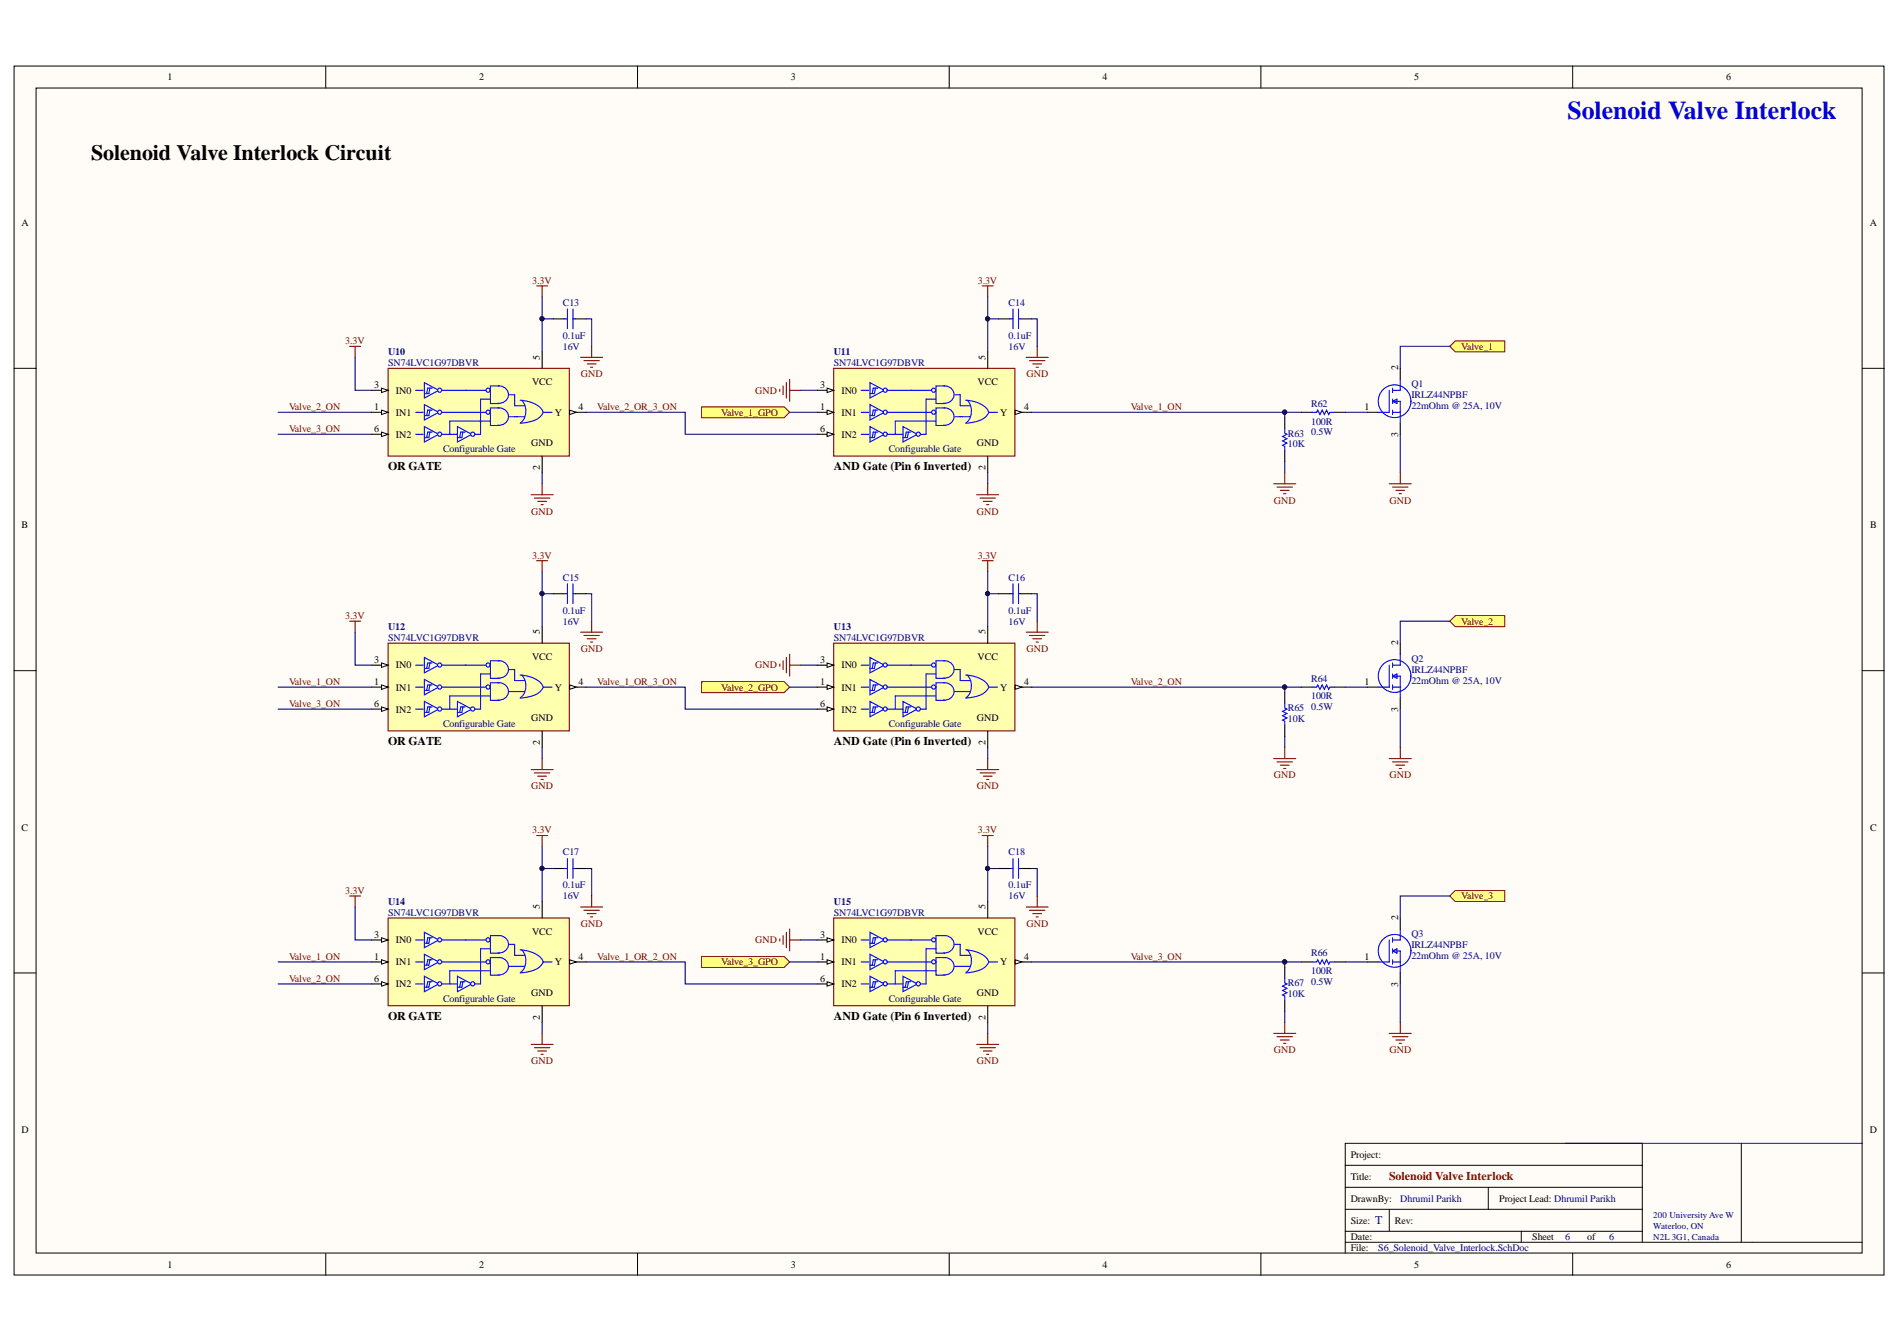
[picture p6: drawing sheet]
<svg xmlns="http://www.w3.org/2000/svg" width="297mm" height="210mm" viewBox="0 0 297 210" stroke-linecap="round" stroke-linejoin="round" font-family="sans-serif">
<g fill="#fffcf8" stroke="#000" stroke-width=".16">
<path d="M2.2 10.3h292.2v188.8h-292.2z"/>
<path d="M5.6 13.7h285.4v182h-285.4z"/>
</g>
<g fill="none" stroke="#000" stroke-width=".16">
<path d="M50.9 10.3v3.4M99.6 10.3v3.4M148.3 10.3v3.4M197 10.3v3.4M245.7 10.3v3.4M2.2 57.5h3.4M291 57.5h3.4M2.2 104.7h3.4M291 104.7h3.4M2.2 152h3.4M291 152h3.4M272.1 178.6v15.4"/>
<path d="M50.9 195.7v3.5M99.6 195.7v3.5M148.3 195.7v3.5M197 195.7v3.5M210.2 185.4v-3.4h46.4v3.4M210.2 182v-3.4h46.4v3.4M210.2 188.9h46.4M210.2 194h80.8M210.2 192.3h46.4M217.1 188.9v3.4M232.5 185.4v3.5M237.7 192.3v1.7"/>
<path d="M245.7 195.7v3.5M256.6 185.4h-46.4v10.3M256.6 185.4v8.6"/>
</g>
<path d="M244.6 178.6h46.4" fill="none" stroke="#000080" stroke-width=".16"/>
<path d="M226.5 54.1l.9-.9h7.7v1.8h-7.7z" fill-rule="evenodd" fill="#ffff80" stroke="#800000" stroke-width=".16"/>
<path d="M218.8 57.5v1.7M200.7 65.3v1.7M200.7 70.4v1.7M203.3 64.4h1.7M208.5 64.4h1.7M213.6 64.4h1.8M218.8 66.1v1.7" fill="none" stroke="#000" stroke-width=".17"/>
<g fill="none" stroke="#00f" stroke-width=".17">
<path d="M218.8 59.2v1.8h-1.2M200.7 67v.7l.4 .1-.7 .4 .7 .3-.7 .4 .7 .3-.7 .3 .3 .2v.7M205 64.4h.7l.2-.3 .3 .6 .4-.6 .3 .6 .4-.6 .3 .6 .2-.3h.7M217.1 61v3.4h-1.7M217.6 62.7h1.2v3.4M217.6 64.4h1.2M217.6 60.6v.7M217.6 62.3v.7M217.6 64.1v.6M217.6 62.7l.7-.4v.7z"/>
<circle cx="217.9" cy="62.7" r="2.56"/>
</g>
<path d="M199 75.6h3.5M199.5 76.1h2.5M200.1 76.6h1.3M200.6 77.1h.3M200.7 73.8v1.8M217.1 75.6h3.4M217.6 76.1h2.4M218.1 76.6h1.4M218.6 77.1h.4M218.8 73.8v1.8" fill="none" stroke="#800000" stroke-width=".17"/>
<path d="M226.5 97l.9-.8h7.7v1.7h-7.7z" fill-rule="evenodd" fill="#ffff80" stroke="#800000" stroke-width=".16"/>
<path d="M200.7 108.2v1.7M200.7 113.3v1.7M203.3 107.3h1.7M208.5 107.3h1.7M213.6 107.3h1.8M218.8 100.4v1.8M218.8 109v1.7" fill="none" stroke="#000" stroke-width=".17"/>
<g fill="none" stroke="#00f" stroke-width=".17">
<path d="M200.7 109.9v.7l.4 .1-.7 .4 .7 .3-.7 .4 .7 .3-.7 .4 .3 .1v.7M205 107.3h.7l.2-.3 .3 .7 .4-.7 .3 .7 .4-.7 .3 .7 .2-.4h.7M217.1 103.9v3.4h-1.7M217.6 105.6h1.2v3.4M217.6 107.3h1.2M217.6 103.5v.7M217.6 105.3v.6M217.6 107v.7M217.6 105.6l.7-.3v.6zM218.8 102.2v1.7h-1.2"/>
<circle cx="217.9" cy="105.6" r="2.56"/>
</g>
<path d="M199 118.5h3.5M199.5 119h2.5M200.1 119.5h1.3M200.7 116.8v1.7M217.1 118.5h3.4M217.6 119h2.4M218.1 119.5h1.4M218.8 116.8v1.7M200.6 120h.3M218.6 120h.4" fill="none" stroke="#800000" stroke-width=".17"/>
<path d="M226.5 139.9l.9-.8h7.7v1.7h-7.7z" fill-rule="evenodd" fill="#ffff80" stroke="#800000" stroke-width=".16"/>
<path d="M200.7 151.1v1.7M200.7 156.2v1.8M203.3 150.2h1.7M208.5 150.2h1.7M213.6 150.2h1.8M218.8 143.4v1.7M218.8 152v1.7" fill="none" stroke="#000" stroke-width=".17"/>
<g fill="none" stroke="#00f" stroke-width=".17">
<path d="M200.7 152.8v.7l.4 .2-.7 .3 .7 .4-.7 .3 .7 .3-.7 .4 .3 .2v.6M205 150.2h.7l.2-.3 .3 .7 .4-.7 .3 .7 .4-.7 .3 .7 .2-.4h.7M217.1 146.8v3.4h-1.7M217.6 148.5h1.2v3.5M217.6 150.2h1.2M217.6 146.5v.6M217.6 148.2v.7M217.6 149.9v.7M217.6 148.5l.7-.3v.7zM218.8 145.1v1.7h-1.2"/>
<circle cx="217.9" cy="148.5" r="2.56"/>
</g>
<path d="M200.7 159.7v1.7M218.8 159.7v1.7M199 161.4h3.5M199.5 161.9h2.5M200.1 162.4h1.3M200.6 162.9h.3M217.1 161.4h3.4M217.6 161.9h2.4M218.1 162.4h1.4M218.6 162.9h.4" fill="none" stroke="#800000" stroke-width=".17"/>
<path d="M60.6 57.5h28.4v13.7h-28.4z" fill="#ffffb0" stroke="#800000" stroke-width=".17"/>
<path d="M58.1 64.4h2.5M84.7 71.3v2.5" fill="none" stroke="#000" stroke-width=".17"/>
<path d="M59.6 64.1l1 .3-1 .3z" fill="#fffcf8"/>
<path d="M59.6 64.1l1 .3-1 .3z" fill="none" stroke="#000" stroke-width=".16"/>
<path d="M89 64.4h2.6" fill="none" stroke="#000" stroke-width=".17"/>
<path d="M89 64.1l1 .3-1 .3z" fill="#fffcf8"/>
<path d="M89 64.1l1 .3-1 .3z" fill="none" stroke="#000" stroke-width=".16"/>
<path d="M58.1 61h2.5" fill="none" stroke="#000" stroke-width=".17"/>
<path d="M59.6 60.6l1 .4-1 .3z" fill="#fffcf8"/>
<path d="M59.6 60.6l1 .4-1 .3z" fill="none" stroke="#000" stroke-width=".16"/>
<path d="M77.8 60.3a1.37 1.37 0 0 1 1.7 1.4 1.37 1.37 0 0 1-1.7 1.3M78 60.3h-1.4v2.7h1.4" fill="none" stroke="#00f" stroke-width=".17"/>
<path d="M58.1 67.8h2.5" fill="none" stroke="#000" stroke-width=".17"/>
<path d="M59.6 67.5l1 .3-1 .4z" fill="#fffcf8"/>
<path d="M59.6 67.5l1 .3-1 .4z" fill="none" stroke="#000" stroke-width=".16"/>
<path d="M66.3 63.2l2.3 1.2-2.3 1.2z" fill="#f0ffff"/>
<path d="M66.3 63.2l2.3 1.2-2.3 1.2zM67.2 64.1l-.2 .8h-.7M67.5 64.1h-.7l-.1 .8M75.1 62.3v5.5" fill="none" stroke="#00f" stroke-width=".17"/>
<path d="M66.3 59.8l2.3 1.2-2.3 1.2z" fill="#f0ffff"/>
<g fill="none" stroke="#00f" stroke-width=".17">
<path d="M66.3 59.8l2.3 1.2-2.3 1.2zM64.9 64.4h1.2M64.9 61h1.2M67.2 60.6l-.2 .9h-.7M67.5 60.6h-.7l-.1 .9M68.6 64.4h8M72.7 61h3.8M75.1 62.3h1.5M79.6 65.1h2.4M79.6 61.6h.8v1.8h1.6M81.3 62.5l.6 .1a4 4 0 0 1 2.9 1.7l.1 .1M81.5 62.5a2.43 2.43 0 0 1-.2 3.5"/>
<path d="M84.9 64.4a3.4 3.4 0 0 1-3 1.6l-.6 .1M84.9 64.4h1.4"/>
</g>
<path d="M84.7 55v2.5" fill="none" stroke="#000" stroke-width=".17"/>
<path d="M66.3 66.6l2.3 1.2-2.3 1.2z" fill="#f0ffff"/>
<path d="M64.9 67.8h1.2M66.3 66.6l2.3 1.2-2.3 1.2zM67.2 67.5l-.2 .8h-.7M67.5 67.5h-.7l-.1 .8M68.6 61h4.3" fill="none" stroke="#00f" stroke-width=".17"/>
<g fill="#f0ffff" stroke="#00f" stroke-width=".17">
<circle cx="68.7" cy="60.9" r=".32"/>
<circle cx="68.7" cy="64.4" r=".32"/>
<circle cx="68.7" cy="67.8" r=".32"/>
</g>
<path d="M71.5 66.6l2.2 1.2-2.2 1.2z" fill="#f0ffff"/>
<path d="M69.1 67.8h2.4M71.5 66.6l2.2 1.2-2.2 1.2zM72.3 67.5l-.1 .8h-.7M72.7 67.5h-.7l-.2 .8" fill="none" stroke="#00f" stroke-width=".17"/>
<g fill="#f0ffff" stroke="#00f" stroke-width=".17">
<circle cx="73.9" cy="67.8" r=".33"/>
<circle cx="76.3" cy="60.9" r=".32"/>
</g>
<path d="M74.2 67.8h.9M77.8 63.7a1.37 1.37 0 0 1 1.7 1.4 1.37 1.37 0 0 1-1.7 1.3M78 63.7h-1.4v2.8h1.4" fill="none" stroke="#00f" stroke-width=".17"/>
<circle cx="76.3" cy="64.4" r=".32" fill="#f0ffff" stroke="#00f" stroke-width=".17"/>
<path d="M76.6 65.8h-6.3v2" fill="none" stroke="#00f" stroke-width=".17"/>
<path d="M130.3 57.5h28.3v13.7h-28.3z" fill="#ffffb0" stroke="#800000" stroke-width=".17"/>
<path d="M127.7 64.4h2.6M154.3 71.3v2.5" fill="none" stroke="#000" stroke-width=".17"/>
<path d="M129.2 64.1l1.1 .3-1.1 .3z" fill="#fffcf8"/>
<path d="M129.2 64.1l1.1 .3-1.1 .3z" fill="none" stroke="#000" stroke-width=".16"/>
<path d="M158.6 64.4h2.6" fill="none" stroke="#000" stroke-width=".17"/>
<path d="M158.6 64.1l1.1 .3-1.1 .3z" fill="#fffcf8"/>
<path d="M158.6 64.1l1.1 .3-1.1 .3z" fill="none" stroke="#000" stroke-width=".16"/>
<path d="M127.7 61h2.6" fill="none" stroke="#000" stroke-width=".17"/>
<path d="M129.2 60.6l1.1 .4-1.1 .3z" fill="#fffcf8"/>
<path d="M129.2 60.6l1.1 .4-1.1 .3z" fill="none" stroke="#000" stroke-width=".16"/>
<path d="M147.5 60.3a1.37 1.37 0 0 1 1.6 1.4 1.37 1.37 0 0 1-1.7 1.3M147.6 60.3h-1.3v2.7h1.3" fill="none" stroke="#00f" stroke-width=".17"/>
<path d="M127.7 67.8h2.6" fill="none" stroke="#000" stroke-width=".17"/>
<path d="M129.2 67.5l1.1 .3-1.1 .4z" fill="#fffcf8"/>
<path d="M129.2 67.5l1.1 .3-1.1 .4z" fill="none" stroke="#000" stroke-width=".16"/>
<path d="M135.9 63.2l2.3 1.2-2.3 1.2z" fill="#f0ffff"/>
<path d="M135.9 63.2l2.3 1.2-2.3 1.2zM136.8 64.1l-.2 .8h-.7M137.1 64.1h-.6l-.2 .8M144.7 62.3v5.5" fill="none" stroke="#00f" stroke-width=".17"/>
<path d="M135.9 59.8l2.3 1.2-2.3 1.2z" fill="#f0ffff"/>
<g fill="none" stroke="#00f" stroke-width=".17">
<path d="M135.9 59.8l2.3 1.2-2.3 1.2zM134.6 64.4h1.2M134.6 61h1.2M136.8 60.6l-.2 .9h-.7M137.1 60.6h-.6l-.2 .9M138.2 64.4h8.1M142.3 61h3.8M144.7 62.3h1.6M149.2 65.1h2.4M149.2 61.6h.8v1.8h1.6M150.9 62.5l.6 .1a4 4 0 0 1 3 1.7v.1M151.1 62.5a2.43 2.43 0 0 1-.1 3.5"/>
<path d="M154.5 64.4a3.4 3.4 0 0 1-3 1.6l-.6 .1M154.5 64.4h1.4"/>
</g>
<path d="M154.3 55v2.5" fill="none" stroke="#000" stroke-width=".17"/>
<path d="M135.9 66.6l2.3 1.2-2.3 1.2z" fill="#f0ffff"/>
<path d="M134.6 67.8h1.2M135.9 66.6l2.3 1.2-2.3 1.2zM136.8 67.5l-.2 .8h-.7M137.1 67.5h-.6l-.2 .8M138.2 61h4.3" fill="none" stroke="#00f" stroke-width=".17"/>
<g fill="#f0ffff" stroke="#00f" stroke-width=".17">
<circle cx="138.3" cy="60.9" r=".32"/>
<circle cx="138.3" cy="64.4" r=".32"/>
<circle cx="138.3" cy="67.8" r=".32"/>
</g>
<path d="M141.1 66.6l2.2 1.2-2.2 1.2z" fill="#f0ffff"/>
<path d="M138.7 67.8h2.4M141.1 66.6l2.2 1.2-2.2 1.2zM142 67.5l-.2 .8h-.7M142.3 67.5h-.7l-.2 .8" fill="none" stroke="#00f" stroke-width=".17"/>
<g fill="#f0ffff" stroke="#00f" stroke-width=".17">
<circle cx="143.5" cy="67.8" r=".33"/>
<circle cx="145.9" cy="60.9" r=".32"/>
</g>
<path d="M143.8 67.8h.9M147.5 63.7a1.37 1.37 0 0 1 1.6 1.4 1.37 1.37 0 0 1-1.7 1.3M147.6 63.7h-1.3v2.8h1.3" fill="none" stroke="#00f" stroke-width=".17"/>
<circle cx="145.9" cy="64.4" r=".32" fill="#f0ffff" stroke="#00f" stroke-width=".17"/>
<path d="M146.3 65.8h-6.4v2" fill="none" stroke="#00f" stroke-width=".17"/>
<path d="M54.6 54.1h1.7M55.5 54.1v1.7M122.9 59.8v2.4M123.4 59.2v3.5M121.8 60.8v.3M122.4 60.3v1.3M123.4 61h1.7" fill="none" stroke="#800000" stroke-width=".17"/>
<path d="M109.6 63.5h12.9l.9 .9-.9 .9h-12.9z" fill-rule="evenodd" fill="#ffff80" stroke="#800000" stroke-width=".16"/>
<g fill="none" stroke="#800000" stroke-width=".17">
<path d="M83.9 44.7h1.7M84.7 44.7v1.7M90.7 55.8h3.5M91.2 56.3h2.5M91.8 56.8h1.3M92.3 57.4h.3M92.4 54.1v1.7M153.5 44.7h1.7M154.3 44.7v1.7M160.3 55.8h3.5M160.9 56.3h2.4M161.4 56.8h1.4"/>
<path d="M161.9 57.4h.3M162.1 54.1v1.7M83 77.3h3.4M83.5 77.8h2.4M84 78.3h1.4M84.5 78.8h.4M84.7 75.6v1.7M152.6 77.3h3.5M153.1 77.8h2.4M153.6 78.3h1.4M154.2 78.8h.3M154.3 75.6v1.7"/>
</g>
<path d="M88.2 49.8h.5M88.7 48.3v3M89.5 49.8h.4M89.5 48.3v3M157.8 49.8h.5M158.3 48.3v3M159.1 49.8h.4M159.1 48.3v3" fill="none" stroke="#00f" stroke-width=".17"/>
<path d="M86.4 49.8h1.8M89.9 49.8h1.7M156.1 49.8h1.7M159.5 49.8h1.7" fill="none" stroke="#000" stroke-width=".17"/>
<g fill="none" stroke="#000080" stroke-width=".17">
<path d="M55.5 55.8v5.2h2.6M84.7 46.4v3.4M86.4 49.8h-1.7v5.2M91.6 49.8h.8v4.3M154.3 46.4v3.4M156.1 49.8h-1.8v5.2M161.2 49.8h.9v4.3M226.5 54.1h-7.7v3.4M43.5 64.4h14.6M43.5 67.8h14.6M84.7 73.8v1.8M91.6 64.4h15.5v3.4h20.6"/>
<path d="M123.4 64.4h4.3M125.1 61h2.6M154.3 73.8v1.8M161.2 64.4h39.5M200.7 72.1v1.7M203.3 64.4h-2.6v.9M210.2 64.4h3.4M218.8 67.8v6M226.5 97h-7.7v3.4M200.7 115v1.8M203.3 107.3h-2.6v.9M210.2 107.3h3.4"/>
<path d="M218.8 110.7v6.1M226.5 139.9h-7.7v3.5M200.7 158v1.7M203.3 150.2h-2.6v.9M210.2 150.2h3.4M218.8 153.7v6"/>
</g>
<g fill="#000080" stroke="#000080" stroke-width=".16">
<circle cx="200.7" cy="64.4" r=".33"/>
<circle cx="200.7" cy="107.3" r=".33"/>
<circle cx="200.7" cy="150.2" r=".33"/>
<circle cx="84.7" cy="49.8" r=".32"/>
<circle cx="154.3" cy="49.8" r=".32"/>
</g>
<path d="M60.6 100.4h28.4v13.7h-28.4z" fill="#ffffb0" stroke="#800000" stroke-width=".17"/>
<path d="M58.1 107.3h2.5M84.7 114.2v2.6" fill="none" stroke="#000" stroke-width=".17"/>
<path d="M59.6 107l1 .3-1 .4z" fill="#fffcf8"/>
<path d="M59.6 107l1 .3-1 .4z" fill="none" stroke="#000" stroke-width=".16"/>
<path d="M89 107.3h2.6" fill="none" stroke="#000" stroke-width=".17"/>
<path d="M89 107l1 .3-1 .4z" fill="#fffcf8"/>
<path d="M89 107l1 .3-1 .4z" fill="none" stroke="#000" stroke-width=".16"/>
<path d="M58.1 103.9h2.5" fill="none" stroke="#000" stroke-width=".17"/>
<path d="M59.6 103.5l1 .4-1 .3z" fill="#fffcf8"/>
<path d="M59.6 103.5l1 .4-1 .3z" fill="none" stroke="#000" stroke-width=".16"/>
<path d="M77.8 103.2a1.37 1.37 0 0 1 1.7 1.4 1.37 1.37 0 0 1-1.7 1.3M78 103.2h-1.4v2.7h1.4" fill="none" stroke="#00f" stroke-width=".17"/>
<path d="M58.1 110.7h2.5" fill="none" stroke="#000" stroke-width=".17"/>
<path d="M59.6 110.4l1 .3-1 .4z" fill="#fffcf8"/>
<path d="M59.6 110.4l1 .3-1 .4z" fill="none" stroke="#000" stroke-width=".16"/>
<path d="M66.3 106.1l2.3 1.2-2.3 1.2z" fill="#f0ffff"/>
<path d="M66.3 106.1l2.3 1.2-2.3 1.2zM67.2 107l-.2 .8h-.7M67.5 107h-.7l-.1 .8M75.1 105.3v5.4" fill="none" stroke="#00f" stroke-width=".17"/>
<path d="M66.3 102.7l2.3 1.2-2.3 1.2z" fill="#f0ffff"/>
<g fill="none" stroke="#00f" stroke-width=".17">
<path d="M64.9 107.3h1.2M64.9 103.9h1.2M66.3 102.7l2.3 1.2-2.3 1.2zM67.2 103.5l-.2 .9h-.7M67.5 103.5h-.7l-.1 .9M68.6 107.3h8M72.7 103.9h3.8M75.1 105.3h1.5M79.6 108h2.4M79.6 104.6h.8v1.7h1.6M81.3 105.4l.6 .1a4 4 0 0 1 2.9 1.7l.1 .1M81.5 105.4a2.43 2.43 0 0 1-.2 3.5"/>
<path d="M84.9 107.3a3.4 3.4 0 0 1-3 1.7h-.6M84.9 107.3h1.4"/>
</g>
<path d="M84.7 97.9v2.5" fill="none" stroke="#000" stroke-width=".17"/>
<path d="M66.3 109.5l2.3 1.2-2.3 1.3z" fill="#f0ffff"/>
<path d="M64.9 110.7h1.2M66.3 109.5l2.3 1.2-2.3 1.3zM67.2 110.4l-.2 .9h-.7M67.5 110.4h-.7l-.1 .9M68.6 103.9h4.3" fill="none" stroke="#00f" stroke-width=".17"/>
<g fill="#f0ffff" stroke="#00f" stroke-width=".17">
<circle cx="68.7" cy="103.9" r=".32"/>
<circle cx="68.7" cy="107.3" r=".32"/>
<circle cx="68.7" cy="110.7" r=".32"/>
</g>
<path d="M71.5 109.5l2.2 1.2-2.2 1.3z" fill="#f0ffff"/>
<path d="M69.1 110.7h2.4M71.5 109.5l2.2 1.2-2.2 1.3zM72.3 110.4l-.1 .9h-.7M72.7 110.4h-.7l-.2 .9" fill="none" stroke="#00f" stroke-width=".17"/>
<g fill="#f0ffff" stroke="#00f" stroke-width=".17">
<circle cx="73.9" cy="110.7" r=".33"/>
<circle cx="76.3" cy="103.9" r=".32"/>
</g>
<path d="M74.2 110.7h.9M77.8 106.6a1.37 1.37 0 0 1 1.7 1.4 1.37 1.37 0 0 1-1.7 1.3M78 106.6h-1.4v2.8h1.4" fill="none" stroke="#00f" stroke-width=".17"/>
<circle cx="76.3" cy="107.3" r=".32" fill="#f0ffff" stroke="#00f" stroke-width=".17"/>
<path d="M76.6 108.7h-6.3v2" fill="none" stroke="#00f" stroke-width=".17"/>
<path d="M130.3 100.4h28.3v13.7h-28.3z" fill="#ffffb0" stroke="#800000" stroke-width=".17"/>
<path d="M127.7 107.3h2.6M154.3 114.2v2.6" fill="none" stroke="#000" stroke-width=".17"/>
<path d="M129.2 107l1.1 .3-1.1 .4z" fill="#fffcf8"/>
<path d="M129.2 107l1.1 .3-1.1 .4z" fill="none" stroke="#000" stroke-width=".16"/>
<path d="M158.6 107.3h2.6" fill="none" stroke="#000" stroke-width=".17"/>
<path d="M158.6 107l1.1 .3-1.1 .4z" fill="#fffcf8"/>
<path d="M158.6 107l1.1 .3-1.1 .4z" fill="none" stroke="#000" stroke-width=".16"/>
<path d="M127.7 103.9h2.6" fill="none" stroke="#000" stroke-width=".17"/>
<path d="M129.2 103.5l1.1 .4-1.1 .3z" fill="#fffcf8"/>
<path d="M129.2 103.5l1.1 .4-1.1 .3z" fill="none" stroke="#000" stroke-width=".16"/>
<path d="M147.5 103.2a1.37 1.37 0 0 1 1.6 1.4 1.37 1.37 0 0 1-1.7 1.3M147.6 103.2h-1.3v2.7h1.3" fill="none" stroke="#00f" stroke-width=".17"/>
<path d="M127.7 110.7h2.6" fill="none" stroke="#000" stroke-width=".17"/>
<path d="M129.2 110.4l1.1 .3-1.1 .4z" fill="#fffcf8"/>
<path d="M129.2 110.4l1.1 .3-1.1 .4z" fill="none" stroke="#000" stroke-width=".16"/>
<path d="M135.9 106.1l2.3 1.2-2.3 1.2z" fill="#f0ffff"/>
<path d="M135.9 106.1l2.3 1.2-2.3 1.2zM136.8 107l-.2 .8h-.7M137.1 107h-.6l-.2 .8M144.7 105.3v5.4" fill="none" stroke="#00f" stroke-width=".17"/>
<path d="M135.9 102.7l2.3 1.2-2.3 1.2z" fill="#f0ffff"/>
<g fill="none" stroke="#00f" stroke-width=".17">
<path d="M134.6 107.3h1.2M134.6 103.9h1.2M135.9 102.7l2.3 1.2-2.3 1.2zM136.8 103.5l-.2 .9h-.7M137.1 103.5h-.6l-.2 .9M138.2 107.3h8.1M142.3 103.9h3.8M144.7 105.3h1.6M149.2 108h2.4M149.2 104.6h.8v1.7h1.6M150.9 105.4l.6 .1a4 4 0 0 1 3 1.7v.1M151.1 105.4a2.43 2.43 0 0 1-.1 3.5"/>
<path d="M154.5 107.3a3.4 3.4 0 0 1-3 1.7h-.6M154.5 107.3h1.4"/>
</g>
<path d="M154.3 97.9v2.5" fill="none" stroke="#000" stroke-width=".17"/>
<path d="M135.9 109.5l2.3 1.2-2.3 1.3z" fill="#f0ffff"/>
<path d="M134.6 110.7h1.2M135.9 109.5l2.3 1.2-2.3 1.3zM136.8 110.4l-.2 .9h-.7M137.1 110.4h-.6l-.2 .9M138.2 103.9h4.3" fill="none" stroke="#00f" stroke-width=".17"/>
<g fill="#f0ffff" stroke="#00f" stroke-width=".17">
<circle cx="138.3" cy="103.9" r=".32"/>
<circle cx="138.3" cy="107.3" r=".32"/>
<circle cx="138.3" cy="110.7" r=".32"/>
</g>
<path d="M141.1 109.5l2.2 1.2-2.2 1.3z" fill="#f0ffff"/>
<path d="M138.7 110.7h2.4M141.1 109.5l2.2 1.2-2.2 1.3zM142 110.4l-.2 .9h-.7M142.3 110.4h-.7l-.2 .9" fill="none" stroke="#00f" stroke-width=".17"/>
<g fill="#f0ffff" stroke="#00f" stroke-width=".17">
<circle cx="143.5" cy="110.7" r=".33"/>
<circle cx="145.9" cy="103.9" r=".32"/>
</g>
<path d="M143.8 110.7h.9M147.5 106.6a1.37 1.37 0 0 1 1.6 1.4 1.37 1.37 0 0 1-1.7 1.3M147.6 106.6h-1.3v2.8h1.3" fill="none" stroke="#00f" stroke-width=".17"/>
<circle cx="145.9" cy="107.3" r=".32" fill="#f0ffff" stroke="#00f" stroke-width=".17"/>
<path d="M146.3 108.7h-6.4v2" fill="none" stroke="#00f" stroke-width=".17"/>
<path d="M54.6 97h1.7M55.5 97v1.7M121.8 103.7v.4M122.4 103.2v1.4M122.9 102.7v2.4M123.4 102.2v3.4M123.4 103.9h1.7" fill="none" stroke="#800000" stroke-width=".17"/>
<path d="M109.6 106.5h12.9l.9 .8-.9 .9h-12.9z" fill-rule="evenodd" fill="#ffff80" stroke="#800000" stroke-width=".16"/>
<g fill="none" stroke="#800000" stroke-width=".17">
<path d="M83.9 87.6h1.7M84.7 87.6v1.7M90.7 98.7h3.5M91.2 99.2h2.5M91.8 99.8h1.3M92.4 97v1.7M153.5 87.6h1.7M154.3 87.6v1.7M160.3 98.7h3.5M160.9 99.2h2.4M161.4 99.8h1.4M162.1 97v1.7"/>
<path d="M84.7 118.5v1.7M92.3 100.3h.3M154.3 118.5v1.7M161.9 100.3h.3M83 120.2h3.4M83.5 120.7h2.4M84 121.2h1.4M84.5 121.7h.4M152.6 120.2h3.5M153.1 120.7h2.4M153.6 121.2h1.4M154.2 121.7h.3"/>
</g>
<path d="M88.2 92.7h.5M88.7 91.2v3.1M89.5 92.7h.4M89.5 91.2v3.1M157.8 92.7h.5M158.3 91.2v3.1M159.1 92.7h.4M159.1 91.2v3.1" fill="none" stroke="#00f" stroke-width=".17"/>
<path d="M86.4 92.7h1.8M89.9 92.7h1.7M156.1 92.7h1.7M159.5 92.7h1.7" fill="none" stroke="#000" stroke-width=".17"/>
<g fill="none" stroke="#000080" stroke-width=".17">
<path d="M55.5 98.7v5.2h2.6M84.7 89.3v3.4M86.4 92.7h-1.7v5.2M91.6 92.7h.8v4.3M154.3 89.3v3.4M156.1 92.7h-1.8v5.2M161.2 92.7h.9v4.3M43.5 107.3h14.6M43.5 110.7h14.6M84.7 116.8v1.7M91.6 107.3h15.5v3.4h20.6M123.4 107.3h4.3"/>
<path d="M125.1 103.9h2.6M154.3 116.8v1.7M161.2 107.3h39.5"/>
</g>
<g fill="#000080" stroke="#000080" stroke-width=".16">
<circle cx="84.7" cy="92.7" r=".32"/>
<circle cx="154.3" cy="92.7" r=".32"/>
<circle cx="200.7" cy="107.3" r=".33"/>
</g>
<path d="M60.6 143.4h28.4v13.7h-28.4z" fill="#ffffb0" stroke="#800000" stroke-width=".17"/>
<path d="M58.1 150.2h2.5M84.7 157.1v2.6" fill="none" stroke="#000" stroke-width=".17"/>
<path d="M59.6 149.9l1 .3-1 .4z" fill="#fffcf8"/>
<path d="M59.6 149.9l1 .3-1 .4z" fill="none" stroke="#000" stroke-width=".16"/>
<path d="M89 150.2h2.6" fill="none" stroke="#000" stroke-width=".17"/>
<path d="M89 149.9l1 .3-1 .4z" fill="#fffcf8"/>
<path d="M89 149.9l1 .3-1 .4z" fill="none" stroke="#000" stroke-width=".16"/>
<path d="M58.1 146.8h2.5" fill="none" stroke="#000" stroke-width=".17"/>
<path d="M59.6 146.5l1 .3-1 .3z" fill="#fffcf8"/>
<path d="M59.6 146.5l1 .3-1 .3z" fill="none" stroke="#000" stroke-width=".16"/>
<path d="M77.8 146.1a1.37 1.37 0 0 1 1.7 1.4 1.37 1.37 0 0 1-1.7 1.3M78 146.1h-1.4v2.8h1.4" fill="none" stroke="#00f" stroke-width=".17"/>
<path d="M58.1 153.7h2.5" fill="none" stroke="#000" stroke-width=".17"/>
<path d="M59.6 153.3l1 .4-1 .3z" fill="#fffcf8"/>
<path d="M59.6 153.3l1 .4-1 .3z" fill="none" stroke="#000" stroke-width=".16"/>
<path d="M66.3 149l2.3 1.2-2.3 1.2z" fill="#f0ffff"/>
<path d="M66.3 149l2.3 1.2-2.3 1.2zM67.2 149.9l-.2 .9h-.7M67.5 149.9h-.7l-.1 .9M75.1 148.2v5.5" fill="none" stroke="#00f" stroke-width=".17"/>
<path d="M66.3 145.6l2.3 1.2-2.3 1.2z" fill="#f0ffff"/>
<g fill="none" stroke="#00f" stroke-width=".17">
<path d="M64.9 150.2h1.2M64.9 146.8h1.2M66.3 145.6l2.3 1.2-2.3 1.2zM67.2 146.5l-.2 .8h-.7M67.5 146.5h-.7l-.1 .8M68.6 150.2h8M72.7 146.8h3.8M75.1 148.2h1.5M79.6 150.9h2.4M79.6 147.5h.8v1.7h1.6M81.3 148.3l.6 .1a4 4 0 0 1 2.9 1.7l.1 .1M81.5 148.4a2.43 2.43 0 0 1-.2 3.5"/>
<path d="M84.9 150.2a3.4 3.4 0 0 1-3 1.7l-.6 .1M84.9 150.2h1.4"/>
</g>
<path d="M84.7 140.8v2.6" fill="none" stroke="#000" stroke-width=".17"/>
<path d="M66.3 152.5l2.3 1.2-2.3 1.2z" fill="#f0ffff"/>
<path d="M64.9 153.7h1.2M66.3 152.5l2.3 1.2-2.3 1.2zM67.2 153.3l-.2 .9h-.7M67.5 153.3h-.7l-.1 .9M68.6 146.8h4.3" fill="none" stroke="#00f" stroke-width=".17"/>
<g fill="#f0ffff" stroke="#00f" stroke-width=".17">
<circle cx="68.7" cy="146.8" r=".32"/>
<circle cx="68.7" cy="150.2" r=".32"/>
<circle cx="68.7" cy="153.7" r=".32"/>
</g>
<path d="M71.5 152.5l2.2 1.2-2.2 1.2z" fill="#f0ffff"/>
<path d="M69.1 153.7h2.4M71.5 152.5l2.2 1.2-2.2 1.2zM72.3 153.3l-.1 .9h-.7M72.7 153.3h-.7l-.2 .9" fill="none" stroke="#00f" stroke-width=".17"/>
<g fill="#f0ffff" stroke="#00f" stroke-width=".17">
<circle cx="73.9" cy="153.7" r=".33"/>
<circle cx="76.3" cy="146.8" r=".32"/>
</g>
<path d="M74.2 153.7h.9M77.8 149.6a1.37 1.37 0 0 1 1.7 1.3 1.37 1.37 0 0 1-1.7 1.4M78 149.6h-1.4v2.7h1.4" fill="none" stroke="#00f" stroke-width=".17"/>
<circle cx="76.3" cy="150.2" r=".32" fill="#f0ffff" stroke="#00f" stroke-width=".17"/>
<path d="M76.6 151.6h-6.3v2.1" fill="none" stroke="#00f" stroke-width=".17"/>
<path d="M130.3 143.4h28.3v13.7h-28.3z" fill="#ffffb0" stroke="#800000" stroke-width=".17"/>
<path d="M127.7 150.2h2.6M154.3 157.1v2.6" fill="none" stroke="#000" stroke-width=".17"/>
<path d="M129.2 149.9l1.1 .3-1.1 .4z" fill="#fffcf8"/>
<path d="M129.2 149.9l1.1 .3-1.1 .4z" fill="none" stroke="#000" stroke-width=".16"/>
<path d="M158.6 150.2h2.6" fill="none" stroke="#000" stroke-width=".17"/>
<path d="M158.6 149.9l1.1 .3-1.1 .4z" fill="#fffcf8"/>
<path d="M158.6 149.9l1.1 .3-1.1 .4z" fill="none" stroke="#000" stroke-width=".16"/>
<path d="M127.7 146.8h2.6" fill="none" stroke="#000" stroke-width=".17"/>
<path d="M129.2 146.5l1.1 .3-1.1 .3z" fill="#fffcf8"/>
<path d="M129.2 146.5l1.1 .3-1.1 .3z" fill="none" stroke="#000" stroke-width=".16"/>
<path d="M147.5 146.1a1.37 1.37 0 0 1 1.6 1.4 1.37 1.37 0 0 1-1.7 1.3M147.6 146.1h-1.3v2.8h1.3" fill="none" stroke="#00f" stroke-width=".17"/>
<path d="M127.7 153.7h2.6" fill="none" stroke="#000" stroke-width=".17"/>
<path d="M129.2 153.3l1.1 .4-1.1 .3z" fill="#fffcf8"/>
<path d="M129.2 153.3l1.1 .4-1.1 .3z" fill="none" stroke="#000" stroke-width=".16"/>
<path d="M135.9 149l2.3 1.2-2.3 1.2z" fill="#f0ffff"/>
<path d="M135.9 149l2.3 1.2-2.3 1.2zM136.8 149.9l-.2 .9h-.7M137.1 149.9h-.6l-.2 .9M144.7 148.2v5.5" fill="none" stroke="#00f" stroke-width=".17"/>
<path d="M135.9 145.6l2.3 1.2-2.3 1.2z" fill="#f0ffff"/>
<g fill="none" stroke="#00f" stroke-width=".17">
<path d="M134.6 150.2h1.2M134.6 146.8h1.2M135.9 145.6l2.3 1.2-2.3 1.2zM136.8 146.5l-.2 .8h-.7M137.1 146.5h-.6l-.2 .8M138.2 150.2h8.1M142.3 146.8h3.8M144.7 148.2h1.6M149.2 150.9h2.4M149.2 147.5h.8v1.7h1.6M150.9 148.3l.6 .1a4 4 0 0 1 3 1.7v.1M151.1 148.4a2.43 2.43 0 0 1-.1 3.5"/>
<path d="M154.5 150.2a3.4 3.4 0 0 1-3 1.7l-.6 .1M154.5 150.2h1.4"/>
</g>
<path d="M154.3 140.8v2.6" fill="none" stroke="#000" stroke-width=".17"/>
<path d="M135.9 152.5l2.3 1.2-2.3 1.2z" fill="#f0ffff"/>
<path d="M134.6 153.7h1.2M135.9 152.5l2.3 1.2-2.3 1.2zM136.8 153.3l-.2 .9h-.7M137.1 153.3h-.6l-.2 .9M138.2 146.8h4.3" fill="none" stroke="#00f" stroke-width=".17"/>
<g fill="#f0ffff" stroke="#00f" stroke-width=".17">
<circle cx="138.3" cy="146.8" r=".32"/>
<circle cx="138.3" cy="150.2" r=".32"/>
<circle cx="138.3" cy="153.7" r=".32"/>
</g>
<path d="M141.1 152.5l2.2 1.2-2.2 1.2z" fill="#f0ffff"/>
<path d="M138.7 153.7h2.4M141.1 152.5l2.2 1.2-2.2 1.2zM142 153.3l-.2 .9h-.7M142.3 153.3h-.7l-.2 .9" fill="none" stroke="#00f" stroke-width=".17"/>
<g fill="#f0ffff" stroke="#00f" stroke-width=".17">
<circle cx="143.5" cy="153.7" r=".33"/>
<circle cx="145.9" cy="146.8" r=".32"/>
</g>
<path d="M143.8 153.7h.9M147.5 149.6a1.37 1.37 0 0 1 1.6 1.3 1.37 1.37 0 0 1-1.7 1.4M147.6 149.6h-1.3v2.7h1.3" fill="none" stroke="#00f" stroke-width=".17"/>
<circle cx="145.9" cy="150.2" r=".32" fill="#f0ffff" stroke="#00f" stroke-width=".17"/>
<path d="M146.3 151.6h-6.4v2.1" fill="none" stroke="#00f" stroke-width=".17"/>
<path d="M54.6 139.9h1.7M55.5 139.9v1.8M121.8 146.6v.4M122.4 146.1v1.4M122.9 145.6v2.4M123.4 145.1v3.4M123.4 146.8h1.7" fill="none" stroke="#800000" stroke-width=".17"/>
<path d="M109.6 149.4h12.9l.9 .8-.9 .9h-12.9z" fill-rule="evenodd" fill="#ffff80" stroke="#800000" stroke-width=".16"/>
<g fill="none" stroke="#800000" stroke-width=".17">
<path d="M83.9 130.5h1.7M84.7 130.5v1.7M92.4 139.9v1.8M153.5 130.5h1.7M154.3 130.5v1.7M162.1 139.9v1.8M90.7 141.7h3.5M91.2 142.2h2.5M91.8 142.7h1.3M92.3 143.2h.3M160.3 141.7h3.5M160.9 142.2h2.4"/>
<path d="M161.4 142.7h1.4M161.9 143.2h.3M83 163.1h3.4M83.5 163.6h2.4M84 164.1h1.4M84.5 164.7h.4M84.7 161.4v1.7M152.6 163.1h3.5M153.1 163.6h2.4M153.6 164.1h1.4M154.2 164.7h.3M154.3 161.4v1.7"/>
</g>
<path d="M88.2 135.6h.5M88.7 134.1v3.1M89.5 135.6h.4M89.5 134.1v3.1M157.8 135.6h.5M158.3 134.1v3.1M159.1 135.6h.4M159.1 134.1v3.1" fill="none" stroke="#00f" stroke-width=".17"/>
<path d="M86.4 135.6h1.8M89.9 135.6h1.7M156.1 135.6h1.7M159.5 135.6h1.7" fill="none" stroke="#000" stroke-width=".17"/>
<g fill="none" stroke="#000080" stroke-width=".17">
<path d="M84.7 132.2v3.4M86.4 135.6h-1.7v5.2M91.6 135.6h.8v4.3M154.3 132.2v3.4M156.1 135.6h-1.8v5.2M161.2 135.6h.9v4.3M43.5 150.2h14.6M43.5 153.7h14.6M55.5 141.7v5.1h2.6M84.7 159.7v1.7M91.6 150.2h15.5v3.5h20.6M123.4 150.2h4.3"/>
<path d="M125.1 146.8h2.6M154.3 159.7v1.7M161.2 150.2h39.5"/>
</g>
<g fill="#000080" stroke="#000080" stroke-width=".16">
<circle cx="84.7" cy="135.6" r=".32"/>
<circle cx="154.3" cy="135.6" r=".32"/>
<circle cx="200.7" cy="150.2" r=".33"/>
</g>
<text font-size="4" fill="#0000bf" x="244.9" y="18.5">Solenoid Valve Interlock</text>
<text font-size="3.4" x="14.3" y="25">Solenoid Valve Interlock Circuit</text>
<g font-size="1.9">
<text x="60.6" y="73.4">OR GATE</text>
<text x="130.3" y="73.4">AND Gate (Pin 6 Inverted)</text>
<text x="60.6" y="116.3">OR GATE</text>
<text x="130.3" y="116.3">AND Gate (Pin 6 Inverted)</text>
<text x="60.6" y="159.3">OR GATE</text>
<text x="130.3" y="159.3">AND Gate (Pin 6 Inverted)</text>
</g>
<text font-size="1.9" fill="#800000" x="217.1" y="184.3">Solenoid Valve Interlock</text>
<text font-size="1.9" fill="#000080" x="214.9" y="191.2">T</text>
<g font-size="1.6">
<text x="26.2" y="12.5">1</text>
<text x="74.9" y="12.5">2</text>
<text x="123.6" y="12.5">3</text>
<text x="172.3" y="12.5">4</text>
<text x="221" y="12.5">5</text>
<text x="269.7" y="12.5">6</text>
<text x="3.3" y="35.3">A</text>
<text x="292.2" y="35.3">A</text>
<text x="84.4" y="56.2" transform="rotate(-90 84.4 56.2)">5</text>
<text x="154" y="56.2" transform="rotate(-90 154 56.2)">5</text>
<text x="218.5" y="57.9" transform="rotate(-90 218.5 57.9)">2</text>
<text x="58.5" y="64.1">1</text>
<text x="58.5" y="60.6">3</text>
<text x="61.9" y="64.9">IN1</text>
<text x="61.9" y="61.5">IN0</text>
<text x="83.1" y="60.1">VCC</text>
<text x="86.7" y="64.9">Y</text>
<text x="90.4" y="64.1">4</text>
<text x="128.1" y="64.1">1</text>
<text x="128.1" y="60.6">3</text>
<text x="131.5" y="64.9">IN1</text>
<text x="131.5" y="61.5">IN0</text>
<text x="152.7" y="60.1">VCC</text>
<text x="156.3" y="64.9">Y</text>
<text x="160" y="64.1">4</text>
<text x="213.2" y="64.1">1</text>
<text x="58.5" y="67.5">6</text>
<text x="61.9" y="68.4">IN2</text>
<text x="83" y="69.7">GND</text>
<text x="128.1" y="67.5">6</text>
<text x="131.5" y="68.4">IN2</text>
<text x="152.7" y="69.7">GND</text>
<text x="218.5" y="68.2" transform="rotate(-90 218.5 68.2)">3</text>
<text x="84.4" y="73.4" transform="rotate(-90 84.4 73.4)">2</text>
<text x="154" y="73.4" transform="rotate(-90 154 73.4)">2</text>
<text x="3.4" y="82.5">B</text>
<text x="292.2" y="82.5">B</text>
<text x="84.4" y="99.1" transform="rotate(-90 84.4 99.1)">5</text>
<text x="154" y="99.1" transform="rotate(-90 154 99.1)">5</text>
<text x="218.5" y="100.8" transform="rotate(-90 218.5 100.8)">2</text>
<text x="58.5" y="107">1</text>
<text x="58.5" y="103.5">3</text>
<text x="61.9" y="107.9">IN1</text>
<text x="61.9" y="104.4">IN0</text>
<text x="83.1" y="103">VCC</text>
<text x="86.7" y="107.9">Y</text>
<text x="90.4" y="107">4</text>
<text x="128.1" y="107">1</text>
<text x="128.1" y="103.5">3</text>
<text x="131.5" y="107.9">IN1</text>
<text x="131.5" y="104.4">IN0</text>
<text x="152.7" y="103">VCC</text>
<text x="156.3" y="107.9">Y</text>
<text x="160" y="107">4</text>
<text x="213.2" y="107">1</text>
<text x="58.5" y="110.4">6</text>
<text x="61.9" y="111.3">IN2</text>
<text x="83" y="112.6">GND</text>
<text x="128.1" y="110.4">6</text>
<text x="131.5" y="111.3">IN2</text>
<text x="152.7" y="112.6">GND</text>
<text x="218.5" y="111.2" transform="rotate(-90 218.5 111.2)">3</text>
<text x="84.4" y="116.3" transform="rotate(-90 84.4 116.3)">2</text>
<text x="154" y="116.3" transform="rotate(-90 154 116.3)">2</text>
<text x="3.4" y="129.7">C</text>
<text x="292.2" y="129.7">C</text>
<text x="84.4" y="142" transform="rotate(-90 84.4 142)">5</text>
<text x="154" y="142" transform="rotate(-90 154 142)">5</text>
<text x="218.5" y="143.7" transform="rotate(-90 218.5 143.7)">2</text>
<text x="58.5" y="149.9">1</text>
<text x="58.5" y="146.5">3</text>
<text x="61.9" y="147.3">IN0</text>
<text x="83.1" y="146">VCC</text>
<text x="90.4" y="149.9">4</text>
<text x="128.1" y="149.9">1</text>
<text x="128.1" y="146.5">3</text>
<text x="131.5" y="147.3">IN0</text>
<text x="152.7" y="146">VCC</text>
<text x="160" y="149.9">4</text>
<text x="213.2" y="149.9">1</text>
<text x="58.5" y="153.3">6</text>
<text x="61.9" y="150.8">IN1</text>
<text x="61.9" y="154.2">IN2</text>
<text x="83" y="155.6">GND</text>
<text x="86.7" y="150.8">Y</text>
<text x="128.1" y="153.3">6</text>
<text x="131.5" y="150.8">IN1</text>
<text x="131.5" y="154.2">IN2</text>
<text x="152.7" y="155.6">GND</text>
<text x="156.3" y="150.8">Y</text>
<text x="218.5" y="154.1" transform="rotate(-90 218.5 154.1)">3</text>
<text x="84.4" y="159.3" transform="rotate(-90 84.4 159.3)">2</text>
<text x="154" y="159.3" transform="rotate(-90 154 159.3)">2</text>
<text x="3.3" y="177">D</text>
<text x="292.2" y="177">D</text>
<text x="211.1" y="184.3">Title:</text>
<text x="211.1" y="180.8">Project:</text>
<text x="211.1" y="191.1">Size:</text>
<text x="211.1" y="187.7">DrawnBy:</text>
<text x="217.9" y="191.1">Rev:</text>
<text x="234.3" y="187.7">Project Lead: Dhrumil Parikh</text>
<text x="26.2" y="198">1</text>
<text x="74.9" y="198">2</text>
<text x="123.6" y="198">3</text>
<text x="172.3" y="198">4</text>
<text x="211.1" y="193.7">Date:</text>
<text x="211.1" y="195.4">File:</text>
<text x="221" y="198">5</text>
<text x="239.4" y="193.7">Sheet</text>
<text x="248" y="193.7">of</text>
<text x="269.7" y="198">6</text>
</g>
<g font-size="1.6" fill="#800000">
<text x="83.2" y="44.3">3.3V</text>
<text x="152.8" y="44.3">3.3V</text>
<text x="54" y="53.8">3.3V</text>
<text x="90.7" y="58.9">GND</text>
<text x="160.4" y="58.9">GND</text>
<text x="228.3" y="54.6">Valve_1</text>
<text x="45.2" y="64.1">Valve_2_ON</text>
<text x="93.3" y="64.1">Valve_2_OR_3_ON</text>
<text x="112.7" y="64.9">Valve_1_GPO</text>
<text x="118" y="61.5">GND</text>
<text x="176.7" y="64.1">Valve_1_ON</text>
<text x="45.2" y="67.5">Valve_3_ON</text>
<text x="83" y="80.4">GND</text>
<text x="152.7" y="80.4">GND</text>
<text x="199" y="78.7">GND</text>
<text x="217.1" y="78.7">GND</text>
<text x="83.2" y="87.2">3.3V</text>
<text x="152.8" y="87.2">3.3V</text>
<text x="54" y="96.7">3.3V</text>
<text x="90.7" y="101.8">GND</text>
<text x="160.4" y="101.8">GND</text>
<text x="228.3" y="97.6">Valve_2</text>
<text x="45.2" y="107">Valve_1_ON</text>
<text x="93.3" y="107">Valve_1_OR_3_ON</text>
<text x="112.7" y="107.9">Valve_2_GPO</text>
<text x="118" y="104.4">GND</text>
<text x="176.7" y="107">Valve_2_ON</text>
<text x="45.2" y="110.4">Valve_3_ON</text>
<text x="83" y="123.3">GND</text>
<text x="152.7" y="123.3">GND</text>
<text x="199" y="121.6">GND</text>
<text x="217.1" y="121.6">GND</text>
<text x="83.2" y="130.2">3.3V</text>
<text x="152.8" y="130.2">3.3V</text>
<text x="54" y="139.6">3.3V</text>
<text x="228.3" y="140.5">Valve_3</text>
<text x="45.2" y="149.9">Valve_1_ON</text>
<text x="90.7" y="144.8">GND</text>
<text x="93.3" y="149.9">Valve_1_OR_2_ON</text>
<text x="118" y="147.3">GND</text>
<text x="160.4" y="144.8">GND</text>
<text x="176.7" y="149.9">Valve_3_ON</text>
<text x="45.2" y="153.3">Valve_2_ON</text>
<text x="112.7" y="150.8">Valve_3_GPO</text>
<text x="83" y="166.2">GND</text>
<text x="152.7" y="166.2">GND</text>
<text x="199" y="164.5">GND</text>
<text x="217.1" y="164.5">GND</text>
</g>
<g font-size="1.6" fill="#000080">
<text x="88" y="47.8">C13</text>
<text x="157.6" y="47.8">C14</text>
<text x="88" y="52.9">0.1uF</text>
<text x="157.6" y="52.9">0.1uF</text>
<text x="60.6" y="57.2">SN74LVC1G97DBVR</text>
<text x="60.6" y="55.5">U10</text>
<text x="88" y="54.6">16V</text>
<text x="130.3" y="57.2">SN74LVC1G97DBVR</text>
<text x="130.3" y="55.5">U11</text>
<text x="157.6" y="54.6">16V</text>
<text x="204.9" y="63.6">R62</text>
<text x="220.5" y="62.2">IRLZ44NPBF</text>
<text x="220.5" y="63.9">22mOhm @ 25A, 10V</text>
<text x="220.5" y="60.5">Q1</text>
<text x="69.2" y="70.6">Configurable Gate</text>
<text x="138.9" y="70.6">Configurable Gate</text>
<text x="201.2" y="69.9">10K</text>
<text x="201.2" y="68.2">R63</text>
<text x="204.9" y="66.3">100R</text>
<text x="204.9" y="68">0.5W</text>
<text x="88" y="95.8">0.1uF</text>
<text x="88" y="90.7">C15</text>
<text x="157.6" y="95.8">0.1uF</text>
<text x="157.6" y="90.7">C16</text>
<text x="60.6" y="100.1">SN74LVC1G97DBVR</text>
<text x="60.6" y="98.4">U12</text>
<text x="88" y="97.6">16V</text>
<text x="130.3" y="100.1">SN74LVC1G97DBVR</text>
<text x="130.3" y="98.4">U13</text>
<text x="157.6" y="97.6">16V</text>
<text x="204.9" y="106.5">R64</text>
<text x="220.5" y="105.1">IRLZ44NPBF</text>
<text x="220.5" y="106.8">22mOhm @ 25A, 10V</text>
<text x="220.5" y="103.4">Q2</text>
<text x="69.2" y="113.5">Configurable Gate</text>
<text x="138.9" y="113.5">Configurable Gate</text>
<text x="201.2" y="112.8">10K</text>
<text x="201.2" y="111.1">R65</text>
<text x="204.9" y="109.2">100R</text>
<text x="204.9" y="110.9">0.5W</text>
<text x="88" y="133.6">C17</text>
<text x="157.6" y="133.6">C18</text>
<text x="60.6" y="143">SN74LVC1G97DBVR</text>
<text x="60.6" y="141.3">U14</text>
<text x="88" y="138.7">0.1uF</text>
<text x="88" y="140.5">16V</text>
<text x="130.3" y="143">SN74LVC1G97DBVR</text>
<text x="130.3" y="141.3">U15</text>
<text x="157.6" y="138.7">0.1uF</text>
<text x="157.6" y="140.5">16V</text>
<text x="204.9" y="149.4">R66</text>
<text x="220.5" y="148">IRLZ44NPBF</text>
<text x="220.5" y="149.7">22mOhm @ 25A, 10V</text>
<text x="220.5" y="146.3">Q3</text>
<text x="201.2" y="155.8">10K</text>
<text x="201.2" y="154">R67</text>
<text x="204.9" y="152.1">100R</text>
<text x="204.9" y="153.8">0.5W</text>
<text x="69.2" y="156.4">Configurable Gate</text>
<text x="138.9" y="156.4">Configurable Gate</text>
<text x="215.4" y="195.4">S6_Solenoid_Valve_Interlock.SchDoc</text>
<text x="244.6" y="193.7">6</text>
<text x="251.4" y="193.7">6</text>
</g>
<text font-size="1.6" fill="#0c0087" x="218.8" y="187.7">Dhrumil Parikh</text>
<g font-size="1.4" fill="#000080">
<text x="258.3" y="190.3">200 University Ave W</text>
<text x="258.3" y="192">Waterloo, ON</text>
<text x="258.3" y="193.7">N2L 3G1, Canada</text>
</g>
</svg>
